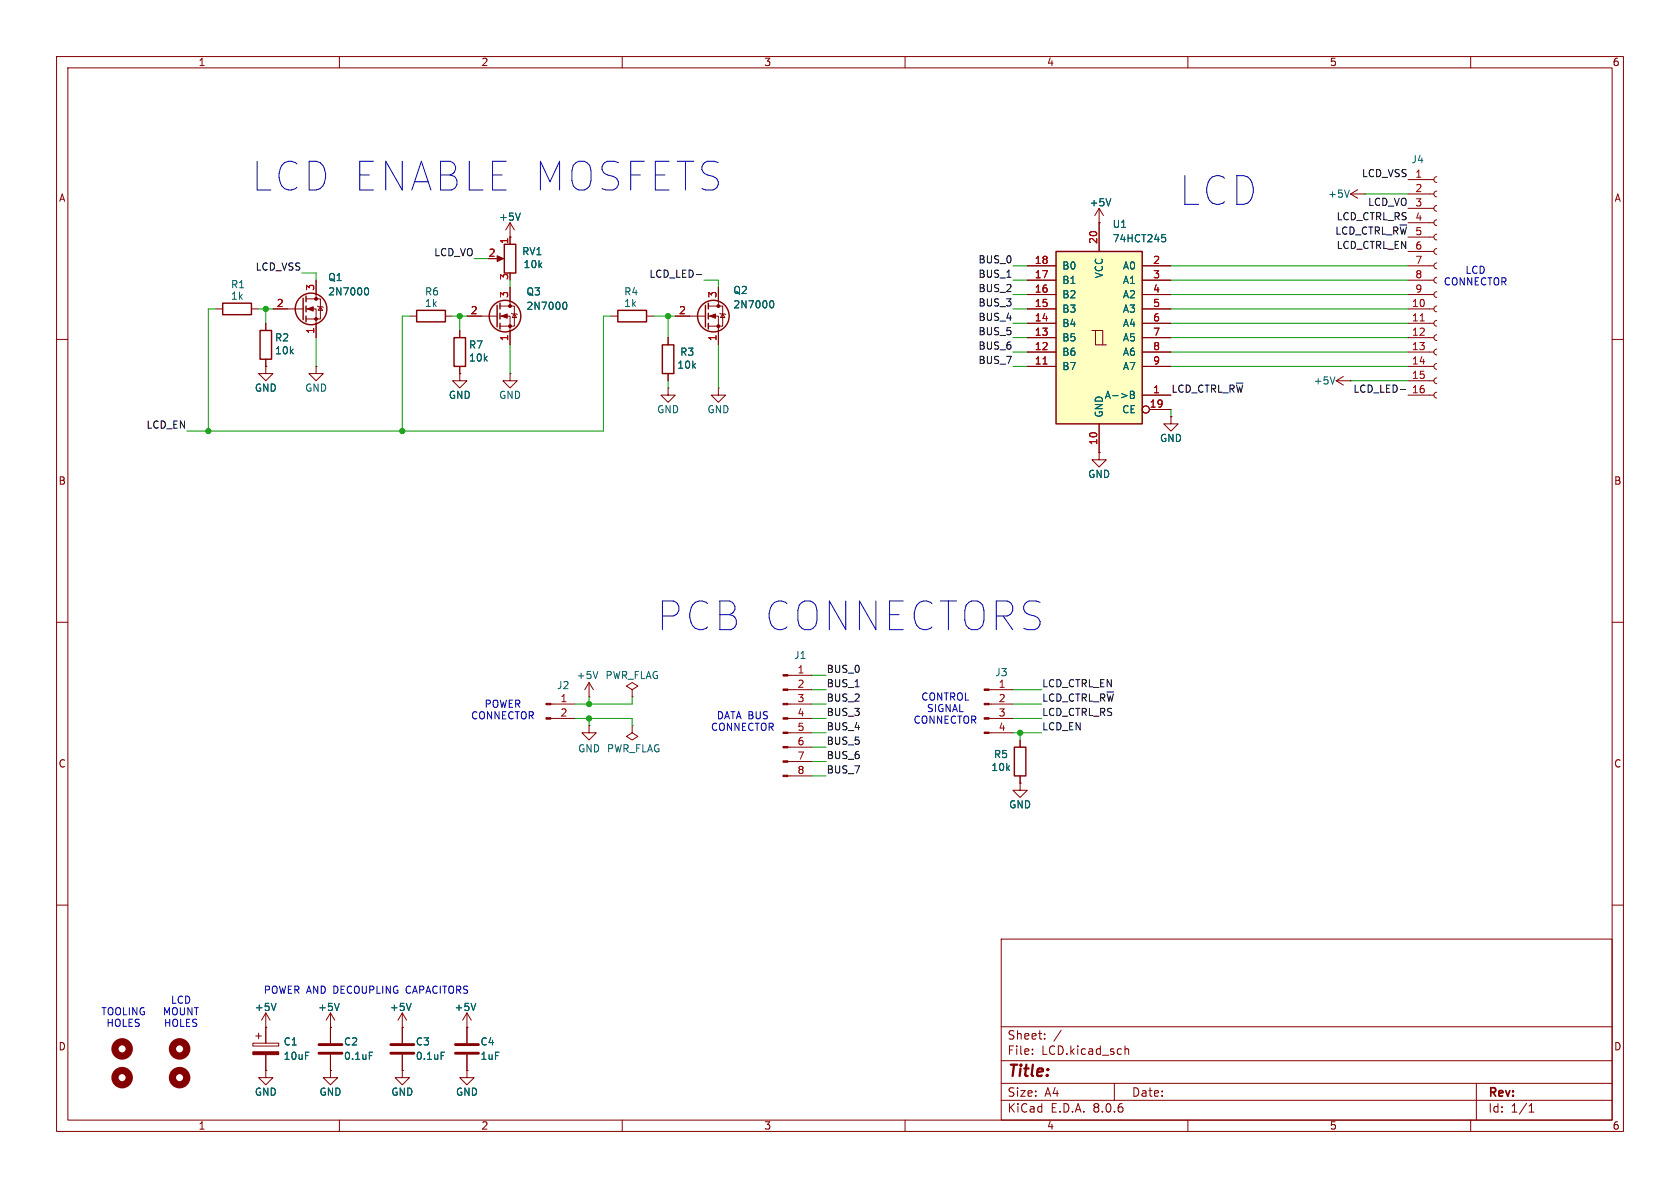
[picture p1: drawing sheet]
<svg xmlns="http://www.w3.org/2000/svg" width="297mm" height="210mm" viewBox="0 0 297 210" stroke-linecap="round" stroke-linejoin="round" font-family="sans-serif">
<g fill="none" stroke="#840000" stroke-width=".18">
<path d="M10 10h277v190h-277zM12 12h273v186h-273zM60 10v2M110 10v2M160 10v2M210 10v2M260 10v2M90.2 39.4v3.8M90.2 39.4l-.8 1.2M90.2 39.4l.7 1.2M194.3 39.4h.1M194.3 36.8l.8 1.3"/>
<path d="M194.3 36.8v2.6M194.3 36.8l-.8 1.3M238.8 34.3l1.2 .8M238.8 34.3h2.5M240 33.5l-1.2 .8M241.3 34.3h.1M10 60h2M47 57.2v1.2M72.4 55.9h1.3M78.7 55.9h1.3M82.5 55.9h5.4M87.6 45.7h1"/>
<path d="M88.4 55.9h1.8v5.1M88.4 54.1h2.5v3.6h-2.5M90.2 41.9h.1M90.2 50.8v3.3M90.4 55.4l.2 .1h.7l.1 .1M90.9 55.5l.4 .6h-.7zM118.1 59.7v1.3M285 60h2M47 64.8v1.2h1.3l-1.3 1.3-1.3-1.3h1.3M47 64.8h.1M47 63.5v1.3M55.9 64.8v1.2h1.2l-1.2 1.3-1.3-1.3h1.3"/>
<path d="M55.9 64.8h.1M90.2 66v1.3h1.2l-1.2 1.3-1.3-1.3h1.3M90.2 66h.1M118.1 68.6v1.3h1.3l-1.3 1.2-1.3-1.2h1.3M118.1 68.6h.1M118.1 66v1.3M127 68.6v1.3h1.3l-1.3 1.2-1.3-1.2h1.3M127 68.6h.1M194.3 80v1.3h-1.3l1.3 1.3 1.3-1.3h-1.3M194.3 80h.1M10 110h2M139.3 119.4h4.2"/>
<path d="M285 110h2M97.4 127h4.2M97.4 124.5h4.2M104.1 123.2h.1M104.1 128.3v1.2h1.3l-1.3 1.3-1.2-1.3h1.2M104.1 128.3h.1M104.1 120.7l-.7 1.2M104.1 120.7v2.5M104.1 120.7l.8 1.2M111.8 128.3v1.2l1 .7-1 .6-1.1-.6 1.1-.7M111.8 128.3h.1M111.8 121.9l1-.6-1-.6-1.1 .6 1.1 .6v1.3"/>
<path d="M111.8 123.2h.1M139.3 129.5h4.2M139.3 127h4.2M139.3 124.5h4.2M139.3 121.9h4.2M139.3 137.2h4.2M139.3 134.6h4.2M139.3 132.1h4.2M174.9 129.5h4.2M174.9 127h4.2M174.9 124.5h4.2M174.9 121.9h4.2"/>
<path d="M180.3 138.4v1.3h-1.2l1.2 1.3 1.3-1.3h-1.3M180.3 138.4h.1M180.3 130.8v1.3M180.3 137.2v1.2M10 160h2M285 160h2M47 179.1l-.8 1.2M47 179.1v5.3M47 179.1l.8 1.2M58.4 179.1v5.3M58.4 179.1l-.7 1.2M58.4 179.1l.8 1.2"/>
<path d="M71.1 179.1v5.3M71.1 179.1l-.7 1.2M71.1 179.1l.8 1.2M82.5 179.1l-.7 1.2M82.5 179.1v5.3M82.5 179.1l.8 1.2M177 166h108v32h-108zM44.7 184.4h4.6v.5h-4.6zM45.2 183.1h1M45.7 182.6v1M47 181.6h.1M47 189.2v1.3h1.3l-1.3 1.3-1.3-1.3h1.3"/>
<path d="M47 189.2h.1M47 186.4v2.8M58.4 189.2v1.3h1.3l-1.3 1.3-1.3-1.3h1.3M58.4 189.2h.1M58.4 181.6h.1M58.4 186.4v2.8M60 198v2M71.1 181.6h.1M71.1 189.2v1.3h1.3l-1.3 1.3-1.3-1.3h1.3M71.1 189.2h.1M71.1 186.4v2.8M82.5 181.6h.1"/>
<path d="M82.5 189.2v1.3h1.3l-1.3 1.3-1.2-1.3h1.2M82.5 189.2h.1M82.5 186.4v2.8M110 198v2M160 198v2M177 194.5h108M177 191.5h108M177 187.5h108M177 181.5h108M182.5 186.3v.1M182.5 185.5v.1M184.7 183.6v.1"/>
<path d="M184.7 182.8v.1M187.6 182.1l-1.3 2M197 191.5v3M198.9 184.9v1.5M198.9 185.5l.2-.1 .4 .1v.9M210 198v2M260 198v2M261 191.5v6.5M270.3 196.6h.9M270.3 195.5l.4-.4v1.5"/>
</g>
<g fill="#840000" stroke="#840000" stroke-width=".18">
<path d="M174 129.4h.9v.3h-.9z"/>
<path d="M174 126.9h.9v.2h-.9z"/>
<path d="M174 124.3h.9v.3h-.9z"/>
<path d="M174 121.8h.9v.2h-.9z"/>
<path d="M87.9 45.2l1.1 .5-1.1 .5z"/>
<path d="M88.6 55.9l1.1-.4v.8z"/>
<path d="M138.4 137h.9v.3h-.9z"/>
<path d="M138.4 134.5h.9v.2h-.9z"/>
<path d="M138.4 132h.9v.2h-.9z"/>
<path d="M138.4 129.4h.9v.3h-.9z"/>
<path d="M138.4 126.9h.9v.2h-.9z"/>
<path d="M138.4 124.3h.9v.3h-.9z"/>
<path d="M138.4 121.8h.9v.2h-.9z"/>
<path d="M138.4 119.3h.9v.2h-.9z"/>
<path d="M44.7 185.9h4.6v.5h-4.6z"/>
<path d="M96.5 126.9h.9v.2h-.9z"/>
<path d="M96.5 124.3h.9v.3h-.9z"/>
<circle cx="90.2" cy="57.7" r=".25"/>
<circle cx="90.2" cy="54.1" r=".25"/>
</g>
<path d="M92 37.7l-.4 1.2M196.4 35.1l-.4 1.3M238.5 33.6l-.4 1.3M99.7 53.5l.1-.1a.68 .68 0 0 1 .4 .6 .68 .68 0 0 1-.4 .7l-.1-.1M105.7 118.7l-.4 1.3M48.8 177.4l-.4 1.2M60 177.4l-.4 1.2M72.7 177.4l-.4 1.2M84.1 177.4l-.4 1.2M65.3 186h.6M78 186h.6" fill="none" stroke="#006464" stroke-width=".18"/>
<g fill="none" stroke="#840000" stroke-width=".25">
<path d="M46 58.4h2v5.1h-2zM73.7 54.9h5v2h-5zM87.9 54v3.8M88.4 53.6v1M88.4 55.4v1M88.4 57.2v1M89.2 43.2h2v5.1h-2zM117.1 61h2v5h-2zM179.3 132.1h2.1v5.1h-2.1z"/>
<circle cx="89.3" cy="55.9" r="2.79"/>
</g>
<g fill="none" stroke="#840000" stroke-width="1.3">
<circle cx="21.6" cy="185.4" r="1.27"/>
<circle cx="21.6" cy="190.5" r="1.27"/>
<circle cx="31.7" cy="185.4" r="1.27"/>
<circle cx="31.7" cy="190.5" r="1.27"/>
</g>
<path d="M56.4 186.2h4.1M56.4 184.7h4.1M69.1 186.2h4.1M69.1 184.7h4.1M80.5 186.2h4.1M80.5 184.7h4.1" fill="none" stroke="#840000" stroke-width=".51"/>
<path d="M186.7 44.5h15.2v30.4h-15.2z" fill="#ffffc2"/>
<g fill="none" stroke="#840000" stroke-width=".18">
<path d="M194.3 39.4h.1M194.3 39.4v5.1M248.9 39.4h4.6M248.9 36.8h4.6M248.9 34.3h4.6M248.9 31.8h4.6M254 38.9l-.4 .1-.1 .4 .1 .3 .4 .2M254 36.3l-.4 .2-.1 .3 .1 .4 .4 .1M254 33.8l-.4 .1-.1 .4 .1 .3 .4 .2M254 31.2l-.4 .2-.1 .4 .1 .3 .4 .2M38.1 54.6h1.3M44.4 54.6h1.3"/>
<path d="M47 57.2v1.2M48.3 54.6h5.3M54.1 54.6h1.8v5.1M54.1 52.8h2.5v3.6h-2.5M55.9 49.5v3.3M56.1 54.1l.2 .1h.7l.1 .2M56.6 54.2l.4 .7h-.7zM81.3 58.4v1.3M82.5 55.9h2.6M90.2 41.9h.1M90.2 41.9v1.3M90.2 50.8v2.5"/>
<path d="M90.2 58.4v2.6M107.9 55.9h1.3M114.3 55.9h1.3M118.1 59.7v1.3M119.4 55.9h5.3M125.2 55.9h1.8v5.1M125.2 54.1h2.6v3.6h-2.6M127 50.8v3.3M127.3 55.4l.1 .1h.7l.2 .1M127.8 55.5l.3 .6h-.7zM181.6 59.7h5.1M181.6 57.2h5.1"/>
<path d="M181.6 54.6h5.1M181.6 52.1h5.1M181.6 49.5h5.1M181.6 47h5.1M193 58.4h.7v2.6h1.9M193.7 58.4h1.2v2.6M201.9 59.7h5.1M201.9 57.2h5.1M201.9 54.6h5.1M201.9 52.1h5.1M201.9 49.5h5.1M201.9 47h5.1"/>
<path d="M248.9 59.7h4.6M248.9 57.2h4.6M248.9 54.6h4.6M248.9 52.1h4.6M248.9 49.5h4.6M248.9 47h4.6M248.9 44.5h4.6M248.9 41.9h4.6M254 59.2l-.4 .1-.1 .4 .1 .3 .4 .2M254 56.6l-.4 .2-.1 .4 .1 .3 .4 .2M254 54.1l-.4 .2-.1 .3 .1 .4 .4 .1M254 51.6l-.4 .1-.1 .4 .1 .3 .4 .2"/>
<path d="M254 49l-.4 .2-.1 .3 .1 .4 .4 .1M254 46.5l-.4 .1-.1 .4 .1 .3 .4 .2M254 43.9l-.4 .2-.1 .4 .1 .3 .4 .2M254 41.4l-.4 .2-.1 .3 .1 .4 .4 .1M47 64.8h.1M47 63.5v1.3M81.3 66v1.3h1.2l-1.2 1.3-1.3-1.3h1.3M81.3 66h.1M81.3 64.8v1.2M118.1 66v1.3M181.6 64.8h5.1M181.6 62.2h5.1"/>
<path d="M194.3 74.9v5.1M201.9 69.9h5.1M201.9 64.8h5.1M201.9 62.2h5.1M203.2 72.4h3.8M207 73.7v1.2h-1.3l1.3 1.3 1.3-1.3h-1.3M207 73.7h.1M236.2 67.3l1.3 .8M236.2 67.3h2.6M237.5 66.5l-1.3 .8M238.8 67.3h.1M248.9 69.9h4.6"/>
<path d="M248.9 64.8h4.6M248.9 62.2h4.6M248.9 67.3h4.6M254 69.3l-.4 .2-.1 .4 .1 .3 .4 .2M254 66.8l-.4 .2-.1 .3 .1 .4 .4 .1M254 64.3l-.4 .1-.1 .4 .1 .3 .4 .2M254 61.7l-.4 .2-.1 .3 .1 .4 .4 .1M194.3 80h.1M180.3 138.4h.1M180.3 130.8v1.3M180.3 137.2v1.2M47 189.2h.1"/>
<path d="M47 181.6h.1M47 181.6v2.8M47 186.4v2.8M58.4 181.6h.1M58.4 189.2h.1M58.4 181.6v2.8M58.4 186.4v2.8M71.1 181.6h.1M71.1 189.2h.1M71.1 181.6v2.8M71.1 186.4v2.8M82.5 189.2h.1"/>
<path d="M82.5 181.6h.1M82.5 181.6v2.8M82.5 186.4v2.8"/>
<circle cx="202.6" cy="72.4" r=".63"/>
</g>
<g fill="none" stroke="#840000" stroke-width=".25">
<path d="M39.4 53.6h5v2h-5zM53.6 52.7v3.8M54.1 52.3v1M54.1 54.1v1M54.1 55.9v1M80.3 59.7h2v5.1h-2zM109.2 54.9h5.1v2h-5.1zM124.7 54v3.8M125.2 53.6v1M125.2 55.4v1M125.2 57.2v1M186.7 44.5h15.2v30.4h-15.2z"/>
<circle cx="55" cy="54.6" r="2.79"/>
<circle cx="126.1" cy="55.9" r="2.79"/>
</g>
<g fill="none" stroke="#006464" stroke-width=".18">
<path d="M92 37.7l-.4 1.2M196.4 35.1l-.4 1.3M64.6 50.9h.1a.68 .68 0 0 1 .5 .6 .68 .68 0 0 1-.5 .6h-.1M99.7 53.5l.1-.1a.68 .68 0 0 1 .4 .6 .68 .68 0 0 1-.4 .7l-.1-.1M136.2 53.2h.2a.68 .68 0 0 1 .4 .6 .68 .68 0 0 1-.4 .6h-.2M205.4 41.5h.6M205.5 42h.3l.3 .2-.1 .5h-.5M199.8 69.2h.5l.2 .2-.2 .4 .2 .1 .1 .3-.3 .2h-.5zM199.8 69.8h.5M236 66.6l-.4 1.3M48.8 177.4l-.4 1.2M60 177.4l-.4 1.2"/>
<path d="M72.7 177.4l-.4 1.2M84.1 177.4l-.4 1.2M65.3 186h.6M78 186h.6"/>
</g>
<path d="M251.1 56.7h.7M184.4 64.4h.7" fill="none" stroke="#a90000" stroke-width=".18"/>
<g fill="#840000" stroke="#840000" stroke-width=".18">
<path d="M125.5 55.9l1-.4v.8z"/>
<path d="M54.4 54.6l1-.4v.8z"/>
<circle cx="127" cy="57.7" r=".25"/>
<circle cx="127" cy="54.1" r=".25"/>
<circle cx="55.9" cy="56.4" r=".25"/>
<circle cx="55.9" cy="52.8" r=".25"/>
</g>
<path d="M123.1 48.5h1M247.5 68.9h1" fill="none" stroke="#0f0f0f" stroke-width=".18"/>
<g fill="none" stroke="#009600" stroke-width=".18">
<path d="M241.3 34.3h7.6M38.1 54.6h-1.3v21.6M45.7 54.6h2.6M47 54.6v2.6M53.3 48.3h2.6v1.2M55.9 59.7v5.1M72.4 55.9h-1.3v20.3M80 55.9h2.5M81.3 55.9v2.5M83.8 45.7h2.6M90.2 49.5v1.3M107.9 55.9h-1.2v20.3h-73.7"/>
<path d="M115.6 55.9h3.8M118.1 55.9v3.8M124.5 49.5h2.5v1.3M179.1 47h2.5M179.1 49.5h2.5M179.1 57.2h2.5M179.1 54.6h2.5M179.1 59.7h2.5M179.1 52.1h2.5M207 47h41.9M207 49.5h41.9M207 57.2h41.9"/>
<path d="M207 54.6h41.9M207 59.7h41.9M207 52.1h41.9M90.2 61v5M118.1 67.3v1.3M127 61v7.6M179.1 64.8h2.5M179.1 62.2h2.5M207 64.8h41.9M207 62.2h41.9M207 72.4v1.3M238.8 67.3h10.1"/>
<path d="M143.5 119.4h2.5M101.6 127h10.2v1.3M104.1 123.2v1.3M104.1 127v1.3M111.8 123.2v1.3h-10.2M143.5 124.5h2.5M143.5 132.1h2.5M143.5 121.9h2.5M143.5 127h2.5M143.5 137.2h2.5M143.5 134.6h2.5M143.5 129.5h2.5"/>
<path d="M179.1 124.5h5M179.1 121.9h5M179.1 127h5M179.1 129.5h5M180.3 129.5v1.3"/>
</g>
<g fill="#009600" stroke="#009600" stroke-width=".18">
<circle cx="180.3" cy="129.5" r=".46"/>
<circle cx="71.1" cy="76.2" r=".46"/>
<circle cx="81.3" cy="55.9" r=".46"/>
<circle cx="36.8" cy="76.2" r=".46"/>
<circle cx="47" cy="54.6" r=".46"/>
<circle cx="118.1" cy="55.9" r=".46"/>
<circle cx="104.1" cy="124.5" r=".46"/>
<circle cx="104.1" cy="127" r=".46"/>
</g>
<g font-size="7.1" fill="#0000c2">
<text x="44.5" y="34">LCD ENABLE MOSFETS</text>
<text x="208.5" y="36.6">LCD</text>
<text x="116.2" y="111.7">PCB CONNECTORS</text>
</g>
<text font-size="2.8" fill="#840000" x="178" y="190.9">Title:</text>
<g font-size="2.1" fill="#840000">
<text x="178" y="184">Sheet:</text>
<text x="178" y="186.7">File:</text>
<text x="184.1" y="186.7">LCD.kicad_sch</text>
<text x="178" y="196.9">KiCad</text>
<text x="178" y="194.1">Size:</text>
<text x="184.7" y="194.1">A4</text>
<text x="185.7" y="196.9">E.D.A.</text>
<text x="193.3" y="196.9">8.0.6</text>
<text x="200" y="194.1">Date:</text>
<text x="263" y="194.3">Rev:</text>
<text x="263" y="196.9">Id:</text>
<text x="267.1" y="196.9">1/1</text>
</g>
<g font-size="1.8" fill="#840000">
<text x="35" y="11.9">1</text>
<text x="85" y="11.9">2</text>
<text x="135" y="11.9">3</text>
<text x="185" y="11.9">4</text>
<text x="235" y="11.9">5</text>
<text x="285" y="11.9">6</text>
<text x="10.3" y="35.9">A</text>
<text x="285.3" y="35.9">A</text>
<text x="10.3" y="85.9">B</text>
<text x="285.3" y="85.9">B</text>
<text x="10.3" y="135.9">C</text>
<text x="285.3" y="135.9">C</text>
<text x="10.3" y="185.9">D</text>
<text x="285.3" y="185.9">D</text>
<text x="35" y="199.9">1</text>
<text x="85" y="199.9">2</text>
<text x="135" y="199.9">3</text>
<text x="185" y="199.9">4</text>
<text x="235" y="199.9">5</text>
<text x="285" y="199.9">6</text>
</g>
<g font-size="1.8" fill="#006464">
<text x="249.4" y="29.1">J4</text>
<text x="234.7" y="35.2">+5V</text>
<text x="88.1" y="39.2">+5V</text>
<text x="192.5" y="36.7">+5V</text>
<text x="196.6" y="40.5">U1</text>
<text x="92.2" y="45.3">RV1</text>
<text x="92.5" y="47.6">10k</text>
<text x="187.7" y="47.9">B0</text>
<text x="196.6" y="43">74HCT245</text>
<text x="198.4" y="47.9">A0</text>
<text x="40.7" y="53.2">1k</text>
<text x="40.7" y="51.2">R1</text>
<text x="57.9" y="49.9">Q1</text>
<text x="57.9" y="52.4">2N7000</text>
<text x="75" y="52.4">R6</text>
<text x="93" y="52.4">Q3</text>
<text x="110.2" y="52.4">R4</text>
<text x="129.5" y="52.2">Q2</text>
<text x="187.7" y="52.9">B2</text>
<text x="187.7" y="50.4">B1</text>
<text x="195.2" y="49.3" transform="rotate(-90 195.2 49.3)">VCC</text>
<text x="198.4" y="50.4">A1</text>
<text x="198.4" y="52.9">A2</text>
<text x="75" y="54.5">1k</text>
<text x="93" y="55">2N7000</text>
<text x="110.2" y="54.5">1k</text>
<text x="129.5" y="54.7">2N7000</text>
<text x="187.7" y="58">B4</text>
<text x="187.7" y="55.5">B3</text>
<text x="198.4" y="55.5">A3</text>
<text x="198.4" y="58">A4</text>
<text x="48.5" y="60.6">R2</text>
<text x="48.5" y="62.8">10k</text>
<text x="82.8" y="61.8">R7</text>
<text x="82.8" y="64.1">10k</text>
<text x="119.6" y="65.4">10k</text>
<text x="120.2" y="63.1">R3</text>
<text x="187.7" y="65.6">B7</text>
<text x="187.7" y="63.1">B6</text>
<text x="187.7" y="60.6">B5</text>
<text x="198.4" y="60.6">A5</text>
<text x="198.4" y="63.1">A6</text>
<text x="198.4" y="65.6">A7</text>
<text x="45" y="69.4">GND</text>
<text x="53.8" y="69.4">GND</text>
<text x="79.2" y="70.7">GND</text>
<text x="88.1" y="70.7">GND</text>
<text x="195.2" y="70.7">A-&gt;B</text>
<text x="232.2" y="68.2">+5V</text>
<text x="116.1" y="73.3">GND</text>
<text x="125" y="73.3">GND</text>
<text x="195.2" y="73.9" transform="rotate(-90 195.2 73.9)">GND</text>
<text x="198.3" y="73.3">CE</text>
<text x="205" y="78.3">GND</text>
<text x="192.3" y="84.7">GND</text>
<text x="140.3" y="116.7">J1</text>
<text x="175.8" y="119.7">J3</text>
<text x="98.4" y="122">J2</text>
<text x="101.8" y="120.2">+5V</text>
<text x="106.9" y="120.2">PWR_FLAG</text>
<text x="102.1" y="133.2">GND PWR_FLAG</text>
<text x="175.2" y="136.5">10k</text>
<text x="175.6" y="134.2">R5</text>
<text x="178.3" y="143.1">GND</text>
<text x="45" y="178.9">+5V</text>
<text x="56.1" y="178.9">+5V</text>
<text x="68.8" y="178.9">+5V</text>
<text x="80.3" y="178.9">+5V</text>
<text x="50" y="185">C1</text>
<text x="60.7" y="185">C2</text>
<text x="73.4" y="185">C3</text>
<text x="84.8" y="185">C4</text>
<text x="50" y="187.6">10uF</text>
<text x="60.7" y="187.6">0.1uF</text>
<text x="73.4" y="187.6">0.1uF</text>
<text x="84.8" y="187.6">1uF</text>
<text x="45" y="193.9">GND</text>
<text x="56.4" y="193.9">GND</text>
<text x="69.1" y="193.9">GND</text>
<text x="80.5" y="193.9">GND</text>
</g>
<g font-size="1.8" fill="#0f0f0f">
<text x="240.7" y="31.4">LCD_VSS</text>
<text x="236" y="41.6">LCD_CTRL_R~{W}</text>
<text x="236.2" y="39">LCD_CTRL_RS</text>
<text x="241.8" y="36.5">LCD_VO</text>
<text x="45.1" y="47.9">LCD_VSS</text>
<text x="76.7" y="45.4">LCD_VO</text>
<text x="172.9" y="46.6">BUS_0</text>
<text x="236.2" y="44.1">LCD_CTRL_EN</text>
<text x="114.7" y="49.2">LCD_LED-</text>
<text x="172.9" y="51.7">BUS_2</text>
<text x="172.9" y="49.2">BUS_1</text>
<text x="172.9" y="59.3">BUS_5</text>
<text x="172.9" y="54.3">BUS_3</text>
<text x="172.9" y="56.8">BUS_4</text>
<text x="172.9" y="61.9">BUS_6</text>
<text x="172.9" y="64.4">BUS_7</text>
<text x="207" y="69.5">LCD_CTRL_R~{W}</text>
<text x="239.2" y="69.5">LCD_LED-</text>
<text x="25.8" y="75.9">LCD_EN</text>
<text x="146" y="119">BUS_0</text>
<text x="146" y="124.1">BUS_2</text>
<text x="146" y="121.6">BUS_1</text>
<text x="184.1" y="121.6">LCD_CTRL_EN</text>
<text x="184.1" y="124.1">LCD_CTRL_R~{W}</text>
<text x="146" y="126.7">BUS_3</text>
<text x="146" y="129.2">BUS_4</text>
<text x="146" y="131.7">BUS_5</text>
<text x="184.1" y="126.7">LCD_CTRL_RS</text>
<text x="184.1" y="129.2">LCD_EN</text>
<text x="146" y="134.3">BUS_6</text>
<text x="146" y="136.8">BUS_7</text>
</g>
<g font-size="1.8" fill="#a90000">
<text x="250.1" y="31.5">1</text>
<text x="250.1" y="34">2</text>
<text x="250.1" y="36.6">3</text>
<text x="250.1" y="39.1">4</text>
<text x="250.1" y="41.7">5</text>
<text x="86.3" y="45.5">2</text>
<text x="89.9" y="43.3" transform="rotate(-90 89.9 43.3)">1</text>
<text x="182.8" y="46.7">18</text>
<text x="194.1" y="43.2" transform="rotate(-90 194.1 43.2)">20</text>
<text x="203.8" y="46.7">2</text>
<text x="250.1" y="44.2">6</text>
<text x="250.1" y="46.7">7</text>
<text x="55.6" y="51.5" transform="rotate(-90 55.6 51.5)">3</text>
<text x="89.9" y="52.8" transform="rotate(-90 89.9 52.8)">3</text>
<text x="89.9" y="49.6" transform="rotate(-90 89.9 49.6)">3</text>
<text x="126.7" y="52.8" transform="rotate(-90 126.7 52.8)">3</text>
<text x="182.8" y="51.8">16</text>
<text x="182.8" y="49.3">17</text>
<text x="203.8" y="49.3">3</text>
<text x="203.8" y="51.8">4</text>
<text x="250.1" y="49.3">8</text>
<text x="250.1" y="51.8">9</text>
<text x="48.8" y="54.4">2</text>
<text x="55.6" y="59.1" transform="rotate(-90 55.6 59.1)">1</text>
<text x="83.1" y="55.6">2</text>
<text x="119.9" y="55.6">2</text>
<text x="182.8" y="59.4">13</text>
<text x="182.8" y="56.9">14</text>
<text x="182.8" y="54.4">15</text>
<text x="203.8" y="54.4">5</text>
<text x="203.8" y="56.9">6</text>
<text x="203.8" y="59.4">7</text>
<text x="249.5" y="54.4">10</text>
<text x="249.5" y="56.9">11</text>
<text x="249.5" y="59.4">12</text>
<text x="89.9" y="60.4" transform="rotate(-90 89.9 60.4)">1</text>
<text x="126.7" y="60.4" transform="rotate(-90 126.7 60.4)">1</text>
<text x="182.8" y="64.5">11</text>
<text x="182.8" y="62">12</text>
<text x="203.8" y="62">8</text>
<text x="203.8" y="64.5">9</text>
<text x="249.5" y="62">13</text>
<text x="249.5" y="64.5">14</text>
<text x="203.8" y="69.6">1</text>
<text x="249.5" y="67.1">15</text>
<text x="249.5" y="69.6">16</text>
<text x="203.2" y="72.1">19</text>
<text x="194.1" y="78.8" transform="rotate(-90 194.1 78.8)">10</text>
<text x="140.9" y="119.1">1</text>
<text x="99" y="124.2">1</text>
<text x="140.9" y="121.7">2</text>
<text x="140.9" y="124.2">3</text>
<text x="176.5" y="121.7">1</text>
<text x="176.5" y="124.2">2</text>
<text x="99" y="126.7">2</text>
<text x="140.9" y="126.7">4</text>
<text x="140.9" y="129.3">5</text>
<text x="140.9" y="131.8">6</text>
<text x="176.5" y="126.7">3</text>
<text x="176.5" y="129.3">4</text>
<text x="140.9" y="134.4">7</text>
<text x="140.9" y="136.9">8</text>
</g>
<g font-size="1.8" fill="#0000c2">
<text x="255.1" y="50.7">CONNECTOR</text>
<text x="259" y="48.6">LCD</text>
<text x="85.6" y="125.3">POWER</text>
<text x="162.8" y="124">CONTROL</text>
<text x="83.2" y="127.4">CONNECTOR</text>
<text x="125.6" y="129.4">CONNECTOR</text>
<text x="126.6" y="127.4">DATA BUS</text>
<text x="161.4" y="128.1">CONNECTOR</text>
<text x="163.8" y="126.1">SIGNAL</text>
<text x="17.8" y="179.7">TOOLING</text>
<text x="28.7" y="179.7">MOUNT</text>
<text x="30.1" y="177.6">LCD</text>
<text x="46.5" y="175.9">POWER AND DECOUPLING</text>
<text x="72.1" y="175.9">CAPACITORS</text>
<text x="18.7" y="181.7">HOLES</text>
<text x="28.9" y="181.7">HOLES</text>
</g>
</svg>
